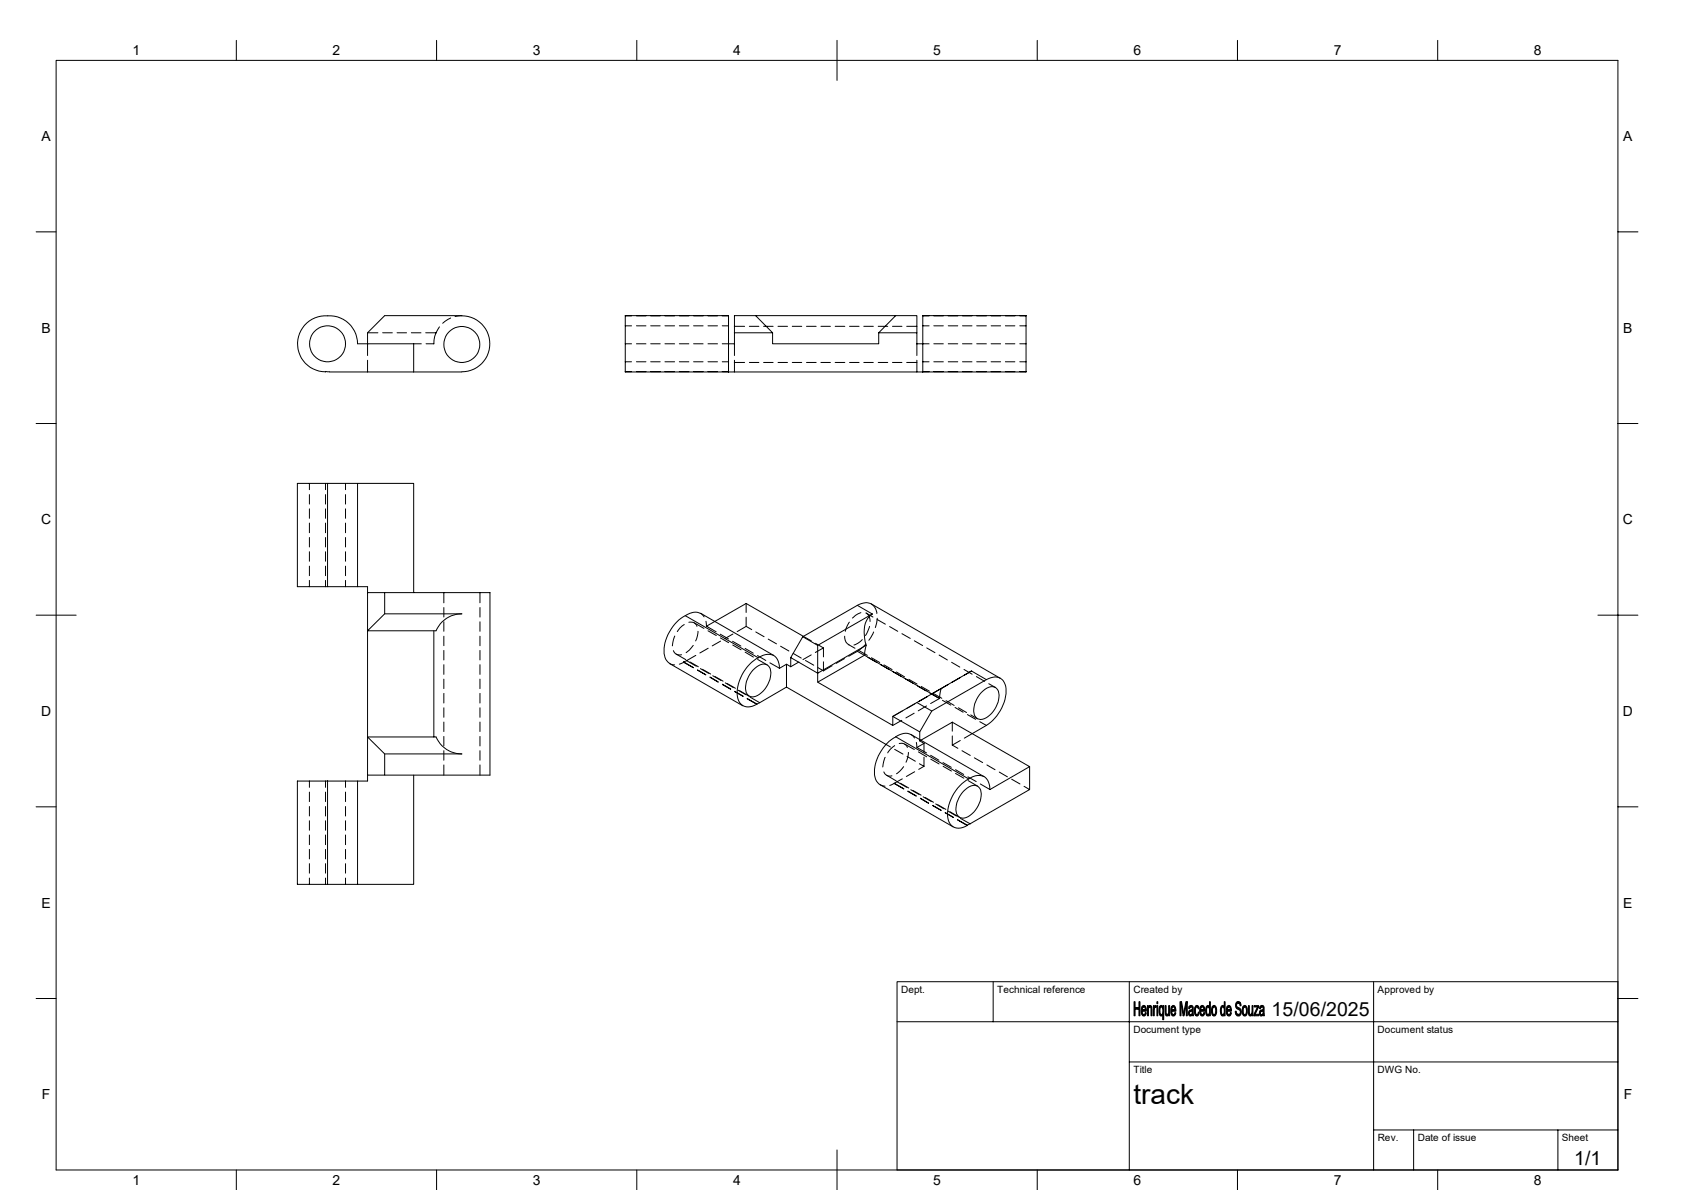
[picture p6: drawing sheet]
<svg xmlns="http://www.w3.org/2000/svg" width="420mm" height="297mm" viewBox="0 0 420 297" stroke-linecap="round" stroke-linejoin="round" font-family="sans-serif">
<g fill="none" stroke="#000" stroke-width=".25">
<path d="M14 15.1h390v276.9h-390zM59 10.1v5M109 10.1v5M159 10.1v5M209 10.1v10M259 10.1v5M309 10.1v5M359 10.1v5M9 57.9h5M404 57.9h5M112.5 79.4l-2 1.3M113.6 79l1.7-.2h-19.2l-4.3 4.3v5.6"/>
<path d="M115.3 78.8a7 7 0 0 1 7 7 7 7 0 0 1-7 7l-34-.1M156.1 78.8h1.6M158.9 78.8h2.4M162.5 78.8h2.3M166 78.8h2.4M169.6 78.8h2.4M173.2 78.8h2.4M176.8 78.8h2.4M180.3 78.8h1.6M188.7 78.8h34.9M230.4 78.8h1.6M233.2 78.8h2.3"/>
<path d="M236.8 78.8h2.3M240.3 78.8h2.4M243.9 78.8h2.4M247.5 78.8h2.4M251 78.8h2.4M254.6 78.8h1.6M91.8 89.9v2.9M91.8 83.1h2.6M95.5 83.1h2.5M99.1 83.1h2.4M102.7 83.1h2.4M103.3 85.8v7"/>
<path d="M105.2 85.8h-15.9a7.2 7.2 0 0 0-8.3-7 7 7 0 0 0-6.7 7.1 7 7 0 0 0 7 6.9M106.3 83.1h2.6M108.9 83.1l-.4 .8-.2 1.9h-1.9M109.7 81.6l-.8 1.5M156.1 85.8h1.6M156.1 92.8h1.6M156.1 81.3h1.6M156.1 90.3h1.6M158.9 85.8h2.4M158.9 92.8h2.4M158.9 81.3h2.4M158.9 90.3h2.4"/>
<path d="M162.5 85.8h2.3M162.5 92.8h2.3M162.5 81.3h2.3M162.5 90.3h2.3M166 85.8h2.4M166 92.8h2.4M166 81.3h2.4M166 90.3h2.4M169.6 85.8h2.4M169.6 92.8h2.4M169.6 81.3h2.4M169.6 90.3h2.4"/>
<path d="M173.2 85.8h2.4M173.2 92.8h2.4M173.2 81.3h2.4M173.2 90.3h2.4M176.8 85.8h2.4M176.8 92.8h2.4M176.8 81.3h2.4M176.8 90.3h2.4M180.3 92.8h1.6M180.3 81.3h1.6M180.3 90.3h1.6M181.9 92.8v-14h-25.8v14h100.1v-14h-25.8v14"/>
<path d="M183.4 83.1v-4.3h5.3l4.2 4.3M183.4 85.8v2.9M183.4 89.9v2.9M183.4 90.5h2.5M183.4 81.4h2.5M187.1 90.5h2.4M187.1 81.4h2.4M190.7 90.5h2.3M190.7 81.4h2.3M194.3 90.5h2.3M194.3 81.4h2.3M197.8 90.5h2.4"/>
<path d="M197.8 81.4h2.4M201.4 90.5h2.4M201.4 81.4h2.4M205 90.5h2.3M205 81.4h2.3M208.5 90.5h2.4M208.5 81.4h2.4M212.1 90.5h2.4M212.1 81.4h2.4M215.7 90.5h2.4M215.7 81.4h2.4M219.3 90.5h2.4"/>
<path d="M219.3 81.4h2.4M219.4 83.1v2.7h-26.5v-2.7h-9.5v2.7h-3.1M222.8 90.5h2.4M222.8 81.4h2.4M226.4 90.5h2.5M226.4 81.4h2.5M228.9 83.1v-4.3h-5.3l-4.2 4.3h9.5v2.7M228.9 85.8h3.1M228.9 85.8v2.9M228.9 89.9v2.9M230.4 92.8h1.6M230.4 81.3h1.6"/>
<path d="M230.4 90.3h1.6M233.2 85.8h2.3M233.2 92.8h2.3M233.2 81.3h2.3M233.2 90.3h2.3M236.8 85.8h2.3M236.8 92.8h2.3M236.8 81.3h2.3M236.8 90.3h2.3M240.3 85.8h2.4M240.3 92.8h2.4M240.3 81.3h2.4"/>
<path d="M240.3 90.3h2.4M243.9 85.8h2.4M243.9 92.8h2.4M243.9 81.3h2.4M243.9 90.3h2.4M247.5 85.8h2.4M247.5 92.8h2.4M247.5 81.3h2.4M247.5 90.3h2.4M251 85.8h2.4M251 92.8h2.4M251 81.3h2.4"/>
<path d="M251 90.3h2.4M254.6 85.8h1.6M254.6 92.8h1.6M254.6 81.3h1.6M254.6 90.3h1.6M9 105.7h5M404 105.7h5M77.3 120.7v1.5M77.3 123.4v2.4M77.3 127v2.4M77.3 130.6v2.4M77.3 134.2v2.3"/>
<path d="M77.3 137.7v2.4M81.3 120.7v1.5M81.3 123.4v2.4M81.3 127v2.4M81.3 130.6v2.4M81.3 134.2v2.3M81.3 137.7v2.4M81.8 120.7h7.5M86.3 120.7v1.5M86.3 123.4v2.4M86.3 127v2.4M86.3 130.6v2.4"/>
<path d="M86.3 134.2v2.3M86.3 137.7v2.4M9 153.5h10M77.3 141.3v2.4M77.3 144.9v1.5M81.3 141.3v2.4M81.3 144.9v1.5M81.8 146.4v-25.7h-7.5v25.7h15M86.3 141.3v2.4M86.3 144.9v1.5M91.8 147.9h4.3M96.1 147.9v5.3l-4.3 4.2h17.1a7 7 0 0 1 6.4-4.2h-19.2"/>
<path d="M96.1 147.9h26.2v45.6h-26.2M103.3 147.9v-27.2h-14v25.7h2.5v37.5h17.1a7 7 0 0 0 6.4 4.3h-19.2M108.3 157.4v26.5M110.8 147.9v2.6M110.8 151.6v2.4M110.8 155.2v2.4M110.8 158.8v2.4M119.8 147.9v2.6M119.8 151.6v2.4M119.8 155.2v2.4M119.8 158.8v2.4M168.5 158.8l-.6 2.4"/>
<path d="M170.9 155.9l-1.1 .9-.7 .8M171.1 153.7l18.2 10.5M171.1 153.7a10.4 10.4 0 0 0-5.2 10l.4 .9 1 1M172 155.3a1.55 1.55 0 0 1 2 1M173.4 155.4l2.4 1.4M174.3 157.6l-.1 1-.5 1.4M174.9 153.1a3.6 3.6 0 0 0-3.8 .6M175.8 154l-.8-.9 18.2 10.5M176.3 155.1l.1 1.2M176.8 157.4l2.1 1.2M179.8 158.3l2.1 1.2M179.9 159.2l2 1.2"/>
<path d="M183 158.2l-2.1 1.2M186.3 150.6l-9.9 5.7 2.4 1.4M186.3 150.6l16.3 9.4M186.3 150.6v2.3M186.3 154.1v2.2M187.7 157.1l-1.4-.8-2.2 1.3M188.7 157.7l2.1 1.2M191.8 159.5l2.1 1.2M200.4 158.9l3.8 2.2v6.9l12-6.9M200.4 158.9l-3 5.2M210.9 158.8a2.29 2.29 0 0 0 1.1 2.2M212.1 155.3l-1 2.3"/>
<path d="M214.1 151.1l3.7 2.1-13.6 7.9M214.1 151.1l-13.7 7.8M215 152.9l-1.4 .7-.7 .7M215.3 159.6l-1.1 .9-1 .5M216.2 153a2.03 2.03 0 0 1 1.1 2.1M216.3 153l1.7 1M217.1 156.3l-1 2.3M217.6 150.7a3.6 3.6 0 0 0-3.5 .4M217.8 153.2a5.6 5.6 0 0 0-1.9 6.1l.4 1.8-.4 2.4M218.1 157.7l-1.1 2.1M218.9 153.1a3.2 3.2 0 0 0-1.3-2.4l32.2 18.6M219 154.6l2.1 1.2"/>
<path d="M219 154.3l-.4 2.3M222.1 156.4l2.1 1.2M225.2 158.2l2.1 1.1M228.3 159.9l2.1 1.2M399 153.5h10M110.8 162.3v2.4M110.8 165.9v2.4M110.8 169.5v2.4M110.8 173.1v2.4M110.8 176.7v2.3M119.8 162.3v2.4M119.8 165.9v2.4"/>
<path d="M119.8 169.5v2.4M119.8 173.1v2.4M119.8 176.7v2.3M168.1 162.4a1.57 1.57 0 0 0 2.1 1M168.4 165.9l-1.1-.2 18.2 10.4M168.9 163.3l2.3 1.3M170.7 165.3l-1.1 .5M170.7 165.2l2.4 1.4M170.7 165.3l2.4 1.4M170.7 165.2v.1M171.4 164.9l2.5 1.4M171.4 164.9l-.7 .3"/>
<path d="M172.3 165.2l2.1 1.2M173.1 161.1l-1 1.2-.8 .6M173.7 163.6l-2.3 1.3M174.2 167.2l2 1.2M174.9 166.9l2.1 1.2M175.4 167l2.1 1.2M176.8 161.8l-2 1.2M177.3 169l2 1.2M177.3 169l2 1.3M178 168.7l2 1.1M178.5 168.8l2.1 1.2M179.9 160l-2.1 1.2"/>
<path d="M180.4 170.8l2.1 1.2M180.4 170.9l2.1 1.1M181.1 170.4l2 1.2M181.6 170.6l2 1.2M182.9 160.1l2.1 1.1M183 161l2 1.2M183.5 172.6l2 1.1M183.5 172.6l2 1.2M184.2 172.2l2.1 1.2M184.7 172.4l2.4 1.4M186.1 161.8l2 1.2M186.1 162.8l2 1.2"/>
<path d="M186.6 174.3l2.4 1.4M186.6 174.4l2.4 1.4M187.3 174l2.4 1.4M188 167.2a3.1 3.1 0 0 1 3.6-1.3 3.2 3.2 0 0 1 .6 3.7 5.9 5.9 0 0 1-4.4 4.3 2.07 2.07 0 0 1-1.6-2.7l.2-1.1 .5-1.2zM189 175.7v.1M189.1 163.6l2.1 1.2M189.2 164.6l2.4 1.3M189.4 164.2a10.2 10.2 0 0 0-5.1 10.3 2.74 2.74 0 0 0 4.1 1.6l.6-.3M189.4 164.2a3.1 3.1 0 0 1 4.7 .3l.4 1.1 .1 1.2M189.7 175.4l-.7 .3M192.2 165.4l2.4 1.4 1.8-1M194.9 161.3l2.1 1.2"/>
<path d="M196.4 171.5v-5.7l1 .6v-2.3l6.8 3.9v2.3l18.7 10.8v-2.3l2.4-1.4M196.4 171.5l25.9 14.9M196.4 171.5l-6.7 3.9M198 163.1l2.1 1.2M199.5 165.2l-2.1 1.2M201.1 164.8l2.1 1.2M202.6 163.4l-2.1 1.2M203.6 160.6l2 1.1M204.2 170.3l11.7-6.8 18.7 10.8M204.2 166.6l1.4 .8M205.6 161.7v2.3M205.6 165.2v2.2"/>
<path d="M205.6 161.7l-2 1.2M207.8 166.2l-2.2 1.2M210.9 164.4l-2.1 1.2M211.8 160.9l1.7 .9M214.1 162.6l1.6 .9M214.5 162.4l2.1 1.2M216.2 160.7v.1a13.5 13.5 0 0 1-4.3 3M216.7 164.1l2.1 1.2M217.6 164.2l2.1 1.2M219.9 165.9l2 1.1M220.7 165.9l2.1 1.2M222.9 178.8l6-3.5 3.8 2.2-3 5.2z"/>
<path d="M223 167.6l2 1.2M223.8 167.7l2.1 1.3M225.2 179.8l-2.3 1.3M226.1 169.4l2 1.2M226.9 169.5l2.1 1.2M228.3 178l-2.1 1.2M228.5 175.6l-2.1 1.2M229.2 171.2l2 1.2M230 171.3l2.1 1.2M231.4 176.2l-2.1 1.2M231.4 161.7l2.1 1.2M231.6 173.9l-2.1 1.1"/>
<path d="M232.2 173l2.1 1.2M233.1 173.1l2.1 1.2M234.5 163.5l2.1 1.2M234.6 174.3l-2.2 1.3M235 171.9l-.4 2.4M235 171.9l-2.4 1.3M235.3 174.8l2.1 1.2M236.2 174.9l2.1 1.2M236.7 170.9l-1.7 1M237.6 165.3l2 1.2M238.5 176.6l2 1.2M239.3 176.7l2 1.1"/>
<path d="M239.8 169.1l-2.1 1.2M240.7 167.1l2 1.2M241.6 178.4l2 1.1M242.4 178.4l1.7 1M242.6 167.5l3.7 2.1M242.6 167.5l-1.8 1M242.6 167.5l-13.7 7.8M243.8 168.9l2.1 1.2M245 172.8a3.1 3.1 0 0 1 3.5-1.2 3.2 3.2 0 0 1 .7 3.7 5.9 5.9 0 0 1-4.4 4.3 2.07 2.07 0 0 1-1.6-2.7l.2-1.2 .5-1.2zM246.3 169.6l-13.6 7.9M246.3 169.6a3.1 3.1 0 0 1 4.2 .3 6.9 6.9 0 0 1-.4 6.8 11 11 0 0 1-3.8 4.4M246.9 170.6l1.6 1"/>
<path d="M77.3 194.9v1.6M77.3 197.7v2.4M81.3 194.9v1.6M81.3 197.7v2.4M81.8 194.9h-7.5v25.8h7.5M81.8 194.9h7.5M81.8 194.9v25.8M86.3 194.9v1.6M86.3 197.7v2.4M91.8 193.5v1.4h-2.5v25.8h14v-27.2M91.8 183.9l4.3 4.3v5.3h-4.3zM110.8 180.2v2.4"/>
<path d="M110.8 183.8v2.4M110.8 187.4v2.3M110.8 190.9v2.6M119.8 180.2v2.4M119.8 183.8v2.4M119.8 187.4v2.3M119.8 190.9v2.6M219.8 195.9l1.2 .3M219.8 195.9l18.2 10.5M220.7 192.7a1.6 1.6 0 0 0 2 .9M221 189l-.6 2.4M221.4 193.5l2.4 1.4"/>
<path d="M223.3 195.5l-1.1 .5M223.3 195.5l2.4 1.4M223.4 187l2.1 1.2M223.4 186.1l-1.1 .9-.6 .9M223.6 183.9a10.4 10.4 0 0 0-5.1 10l.3 1 1 1M224 195.1l-.7 .4M224 195.1l2.4 1.4M224.5 185.6a1.57 1.57 0 0 1 2.1 1M224.8 195.5l2.1 1.2M225.3 194.4l-1.3 .7M225.6 191.3l-1.7 1.8M225.9 185.7l2.4 1.4"/>
<path d="M226.5 188.8l2.1 1.2M226.7 197.4l2.1 1.2M226.7 197.5l2.1 1.2M226.8 187.8l-.1 1.1-.5 1.3M227.4 197.1l2.1 1.2M227.5 183.3a3.6 3.6 0 0 0-3.9 .6l18.3 10.5M227.5 183.3l.8 .9M227.5 183.3l18.2 10.5M227.9 197.3l2.1 1.2M228.4 192.6l-2.1 1.2M228.8 185.3l.1 1.3M229.3 187.7l2.1 1.2"/>
<path d="M229.6 190.6l1.1 .7M229.7 184.9l1 .6M229.7 182.7v2.2M229.8 199.2l2.1 1.2M229.8 199.3l2.1 1.2M230.5 198.9l2.1 1.2M230.7 185.5v2.3M230.7 189v2.3M230.7 191.3l-1.3 .7M230.7 185.5l-1.8 1.1 2.5 1.3M231 199.1l2.1 1.1M232.4 188.5l2 1.2"/>
<path d="M232.4 189.5l2.1 1.2M235.5 190.3l2 1.2M235.5 191.3l2.1 1.1M237.8 180.3l19.3 11-9.9 5.8-2.4-1.4M237.8 180.3l-8.1 4.6M237.8 180.3v2.2M237.8 183.7v2.3M237.8 186l1.4 .8M238.6 192.1l2 1.2M238.6 193l2.1 1.2M239.8 184.8l-2 1.2M240.2 187.4l2.1 1.2"/>
<path d="M240.6 197.5a3.1 3.1 0 0 1 3.5-1.3 3.2 3.2 0 0 1 .7 3.7 5.9 5.9 0 0 1-4.4 4.3 2.07 2.07 0 0 1-1.7-2.7l.2-1.2 .5-1.2zM241.7 193.9l2.1 1.2M241.7 194.8l2.4 1.4M241.9 194.4a10.2 10.2 0 0 0-5.1 10.4 2.74 2.74 0 0 0 4.1 1.5l.6-.3M241.9 194.4a3.1 3.1 0 0 1 4.7 .4l.4 1 .1 1.3M243.3 189.1l2.1 1.2M244.6 180.1l1.7 1M246.3 181.1l-5.5 3.1M246.4 190.9l2.1 1.2M249.5 192.7l2 1.2M252.6 194.5l2.1 1.2M255.7 196.3l1.4 .8"/>
<path d="M257.1 197.1l-14.9 8.5M257.1 191.3v5.8M9 201.4h5M77.3 201.3v2.4M77.3 204.9v2.3M77.3 208.4v2.4M77.3 212v2.4M77.3 215.6v2.3M77.3 219.2v1.5M81.3 201.3v2.4M81.3 204.9v2.3M81.3 208.4v2.4"/>
<path d="M81.3 212v2.4M81.3 215.6v2.3M81.3 219.2v1.5M86.3 201.3v2.4M86.3 204.9v2.3M86.3 208.4v2.4M86.3 212v2.4M86.3 215.6v2.3M86.3 219.2v1.5M232.9 201l2.1 1.3M233.6 200.7l2.1 1.1M234.1 200.8l2.1 1.2"/>
<path d="M236 202.8l2.1 1.2M236 202.9l2.1 1.1M236.7 202.4l2.1 1.3M237.2 202.6l2.4 1.4M239.8 204.3l2.4 1.3M241.5 206l-2.4-1.4 2.4 1.4M241.5 206h.1M242.2 205.6l-.7 .4M404 201.4h5M81.8 220.7h7.5M9 249.2h5M224 255h180"/>
<path d="M248 245v10M282 245v47M343 245v47M404 245h-180v47M404 249.2h5M282 265h122M59 292v5M109 292v5M159 292v5M209 287v10M259 292v5M309 292v5"/>
<path d="M343 282h61M353 282v10M359 292v5M389 282v10"/>
<circle cx="81.8" cy="85.8" r="4.5"/>
<circle cx="115.3" cy="86" r="4.5"/>
</g>
<g fill="#000" stroke="#000" stroke-width=".25">
<path d="M283.2 250h.2v1.5l1 .4h-1v1.6h-.2z" fill-rule="evenodd"/>
<path d="M284.4 250h.2v3.5h-.2v-1.6l-1-.4h1z" fill-rule="evenodd"/>
<path d="M285.1 251.3h.5l-.3 .2-.1 .5 1 .1v.3h-1l.1 .6 .3 .2h-.4l-.2-.2-.1-.8z" fill-rule="evenodd"/>
<path d="M285.2 251.1a.63 .63 0 0 1 .8 0 .63 .63 0 0 1 .2 .7v.3l-1-.1h.8l-.1-.5-.7-.2z" fill-rule="evenodd"/>
<path d="M285.2 253.2h.6l.2-.5 .2 .1a.58 .58 0 0 1-.3 .7 .58 .58 0 0 1-.7-.2z" fill-rule="evenodd"/>
<path d="M286.5 251h.2v.4h.3l-.2 .4v1.7h-.3z" fill-rule="evenodd"/>
<path d="M286.8 251.3h.3z" fill-rule="evenodd"/>
<path d="M286.9 251a.64 .64 0 0 1 .7 .2 .64 .64 0 0 1 .1 .7v1.6h-.3v-1.8l-.2-.4h-.4z" fill-rule="evenodd"/>
<path d="M288 251h.2v.4h.3l-.3 .3v1.8h-.2z" fill-rule="evenodd"/>
<path d="M288.3 251l.5 .1-.1 .4-.5-.1z" fill-rule="evenodd"/>
<path d="M288.9 251h.2v2.5h-.2z" fill-rule="evenodd"/>
<path d="M288.9 250h.2v.5h-.2z" fill-rule="evenodd"/>
<path d="M289.6 253.2l.7 .1a.39 .39 0 0 1-.4 .3 .39 .39 0 0 1-.3-.4z" fill-rule="evenodd"/>
<path d="M289.5 251.3h.5l-.3 .3-.1 .6 .1 .7 .3 .3h-.4l-.2-.5z" fill-rule="evenodd"/>
<path d="M289.6 251.1a.41 .41 0 0 1 .5-.1 .41 .41 0 0 1 .3 .3l-.8-.1z" fill-rule="evenodd"/>
<path d="M290.4 251h.2v3.5h-.3v-1.2l-.7-.1h.4a1.56 1.56 0 0 0 .1-1.9h.3z" fill-rule="evenodd"/>
<path d="M290.9 251h.3v2l.2 .2h.4a.5 .5 0 0 1-.7 .3 .5 .5 0 0 1-.1-.8z" fill-rule="evenodd"/>
<path d="M291.5 253.2h.3z" fill-rule="evenodd"/>
<path d="M291.8 251h.3v2.5h-.3v-.3l-.2-.1 .2-.3z" fill-rule="evenodd"/>
<path d="M292.5 251.3h.5l-.2 .1-.2 .6 1 .1v.3h-1l.1 .6 .3 .2h-.5l-.1-.2v-1.2z" fill-rule="evenodd"/>
<path d="M292.6 251.2a.54 .54 0 0 1 .7-.2 .54 .54 0 0 1 .2 .7l.1 .4-1-.1h.8l-.2-.5-.1-.2h-.6z" fill-rule="evenodd"/>
<path d="M292.5 253.2h.7l.2-.5 .2 .1a.58 .58 0 0 1-.3 .7 .58 .58 0 0 1-.8-.3z" fill-rule="evenodd"/>
<path d="M294.6 250h.4l-.1 3.5h-.3z" fill-rule="evenodd"/>
<path d="M295 250l.6 2.9-.2 .6-.5-2.9z" fill-rule="evenodd"/>
<path d="M296.1 250h.4l-.8 3.5h-.3z" fill-rule="evenodd"/>
<path d="M296.5 250v3.5h-.3v-2.9z" fill-rule="evenodd"/>
<path d="M296.9 251.3h.5l-.3 .2-.1 .3-.2-.1z" fill-rule="evenodd"/>
<path d="M296.9 252.3h.8a.5 .5 0 0 0-.6 .3 .5 .5 0 0 0 .2 .6l.4 .1a.53 .53 0 0 1-.7 .2 .53 .53 0 0 1-.2-.7z" fill-rule="evenodd"/>
<path d="M297.1 251.1v-.1a.64 .64 0 0 1 .7 .2 .64 .64 0 0 1 .1 .7l.1 1.6h-.2l-.1-.3h-.3l.3-.3v-.6l-.7-.1 .1-.1a.46 .46 0 0 0 .6-.2 .46 .46 0 0 0-.2-.6h-.6z" fill-rule="evenodd"/>
<path d="M297.3 253.2h.4z" fill-rule="evenodd"/>
<path d="M298.6 251a.44 .44 0 0 1 .7 .3h-.4a1.43 1.43 0 0 0 0 1.9h-.5l-.2-.6 .1-1.1z" fill-rule="evenodd"/>
<path d="M298.4 253.2h.6l.2-.6h.2a.61 .61 0 0 1-.1 .8 .61 .61 0 0 1-.7 0z" fill-rule="evenodd"/>
<path d="M298.9 251.3h.4l.1 .5h-.2z" fill-rule="evenodd"/>
<path d="M299.7 251.3h.5l-.3 .2-.1 .5 1 .1v.3h-1l.1 .6 .3 .2h-.4l-.2-.2v-.9z" fill-rule="evenodd"/>
<path d="M299.8 251.2a.58 .58 0 0 1 .7-.1 .58 .58 0 0 1 .3 .7v.3l-1-.1h.8l-.1-.5-.7-.2z" fill-rule="evenodd"/>
<path d="M299.8 253.2h.5l.3-.5 .2 .1a.58 .58 0 0 1-.2 .7 .58 .58 0 0 1-.8-.2z" fill-rule="evenodd"/>
<path d="M301.3 251.1a.4 .4 0 0 1 .4-.1 .4 .4 0 0 1 .3 .3h-.4a1.5 1.5 0 0 0 .1 1.9h-.5l-.1-.3-.1-.9z" fill-rule="evenodd"/>
<path d="M301.2 253.2h.8a.41 .41 0 0 1-.4 .4 .41 .41 0 0 1-.4-.4z" fill-rule="evenodd"/>
<path d="M302 250h.2v3.5h-.2v-.3h-.2l.2-.5v-.8l-.4-.6h.4z" fill-rule="evenodd"/>
<path d="M302.7 251.3h.4a1.42 1.42 0 0 0 0 1.9h-.4l-.1-.3-.1-1.1z" fill-rule="evenodd"/>
<path d="M302.8 251.2a.58 .58 0 0 1 .7-.1 .58 .58 0 0 1 .2 .7v1.1a.56 .56 0 0 1-.3 .7 .56 .56 0 0 1-.7-.4h.6l.3-.8-.2-.9-.2-.2h-.5z" fill-rule="evenodd"/>
<path d="M305 251.1l.4-.1 .3 .3h-.4a1.5 1.5 0 0 0 .1 1.9h-.5l-.1-.3-.1-.9z" fill-rule="evenodd"/>
<path d="M304.9 253.2h.8a.41 .41 0 0 1-.4 .4 .41 .41 0 0 1-.4-.4z" fill-rule="evenodd"/>
<path d="M305.7 250h.2v3.5h-.2v-.3h-.3l.3-.8a.87 .87 0 0 0-.4-1.1h.4z" fill-rule="evenodd"/>
<path d="M306.4 251.3h.4l-.3 .2v.5l1 .1v.3h-1v.5l.4 .3h-.5l-.2-.3z" fill-rule="evenodd"/>
<path d="M306.5 251.2a.58 .58 0 0 1 .7-.1 .58 .58 0 0 1 .2 .7l.1 .3-1-.1h.7l-.1-.5-.2-.2h-.5z" fill-rule="evenodd"/>
<path d="M306.4 253.2h.5l.3-.5 .3 .1a.6 .6 0 0 1-.3 .7 .6 .6 0 0 1-.8-.2z" fill-rule="evenodd"/>
<path d="M308.4 252.4h.3a.69 .69 0 0 0 .5 .8h-.6z" fill-rule="evenodd"/>
<path d="M308.8 250.1l.1-.1a.6 .6 0 0 1 .9 .4h-.6a.64 .64 0 0 0-.4 .8 .64 .64 0 0 0 .7 .4l.4 .5v.7a.69 .69 0 0 1-.5 .8 .69 .69 0 0 1-.8-.4h.6a.73 .73 0 0 0 .5-.8 .73 .73 0 0 0-.8-.6 1.23 1.23 0 0 1-.1-1.7z" fill-rule="evenodd"/>
<path d="M309.2 250.4h.6l.1 .6h-.2l-.2-.4z" fill-rule="evenodd"/>
<path d="M310.3 251.3h.5a1.42 1.42 0 0 0 0 1.9h-.5l-.1-.3z" fill-rule="evenodd"/>
<path d="M310.4 251.2a.65 .65 0 0 1 .8-.1 .65 .65 0 0 1 .2 .8v.7a.64 .64 0 0 1-.1 .8 .64 .64 0 0 1-.8 0l-.2-.2h.5a1.33 1.33 0 0 0 0-1.9h-.5z" fill-rule="evenodd"/>
<path d="M311.7 251h.3v2.1l.6 .1a.48 .48 0 0 1-.7 .3 .48 .48 0 0 1-.2-.7z" fill-rule="evenodd"/>
<path d="M312.3 253.2h.3z" fill-rule="evenodd"/>
<path d="M312.6 251h.2v2.5h-.2v-.3l-.1-.1z" fill-rule="evenodd"/>
<path d="M314 251.3h.3l-1.2 2.2v-.3z" fill-rule="evenodd"/>
<path d="M313.1 251h1.2v.3h-1.2z" fill-rule="evenodd"/>
<path d="M313.4 253.2h.9v.3h-1.2z" fill-rule="evenodd"/>
<path d="M314.6 251.3h.5l-.3 .1-.1 .4-.2-.1z" fill-rule="evenodd"/>
<path d="M314.6 252.3h.8h-.1a.47 .47 0 0 0-.6 .4 .47 .47 0 0 0 .3 .5l.4 .1a.53 .53 0 0 1-.7 .2 .53 .53 0 0 1-.2-.7z" fill-rule="evenodd"/>
<path d="M315 253.2h.4z" fill-rule="evenodd"/>
<path d="M314.7 251.1l.2-.1a.62 .62 0 0 1 .7 .2 .62 .62 0 0 1 0 .7l.1 1.6h-.2l-.1-.3h-.3l.3-.3v-.6l-.7-.1 .1-.1a.46 .46 0 0 0 .6-.2 .46 .46 0 0 0-.3-.6h-.5z" fill-rule="evenodd"/>
</g>
<text font-size="7" x="283" y="275.5">track</text>
<g font-size="4.9">
<text x="317.5" y="253.5">15/06/2025</text>
<text x="393.1" y="290.7">1/1</text>
</g>
<g font-size="3.5">
<text x="33.1" y="13.8">1</text>
<text x="83.1" y="13.8">2</text>
<text x="133" y="13.8">3</text>
<text x="183.1" y="13.8">4</text>
<text x="233" y="13.8">5</text>
<text x="283" y="13.8">6</text>
<text x="333" y="13.8">7</text>
<text x="383" y="13.8">8</text>
<text x="10.4" y="35.2">A</text>
<text x="405.3" y="35.2">A</text>
<text x="10.4" y="83.1">B</text>
<text x="405.3" y="83.1">B</text>
<text x="10.2" y="130.9">C</text>
<text x="405.2" y="130.9">C</text>
<text x="10.2" y="178.7">D</text>
<text x="405.2" y="178.7">D</text>
<text x="10.4" y="226.5">E</text>
<text x="405.3" y="226.5">E</text>
<text x="10.5" y="274.4">F</text>
<text x="405.4" y="274.4">F</text>
<text x="33.1" y="295.8">1</text>
<text x="83" y="295.8">2</text>
<text x="133" y="295.8">3</text>
<text x="183.1" y="295.8">4</text>
<text x="233" y="295.7">5</text>
<text x="283" y="295.8">6</text>
<text x="333" y="295.8">7</text>
<text x="383" y="295.8">8</text>
</g>
<g font-size="2.5">
<text x="225" y="247.8">Dept.</text>
<text x="249" y="247.8">Technical reference</text>
<text x="283" y="247.8">Created by</text>
<text x="344" y="247.8">Approved by</text>
<text x="283" y="257.9">Document type</text>
<text x="344" y="257.9">Document status</text>
<text x="283" y="267.8">Title</text>
<text x="344" y="267.8">DWG No.</text>
<text x="344" y="284.8">Rev.</text>
<text x="354" y="284.8">Date of issue</text>
<text x="390" y="284.8">Sheet</text>
</g>
</svg>
